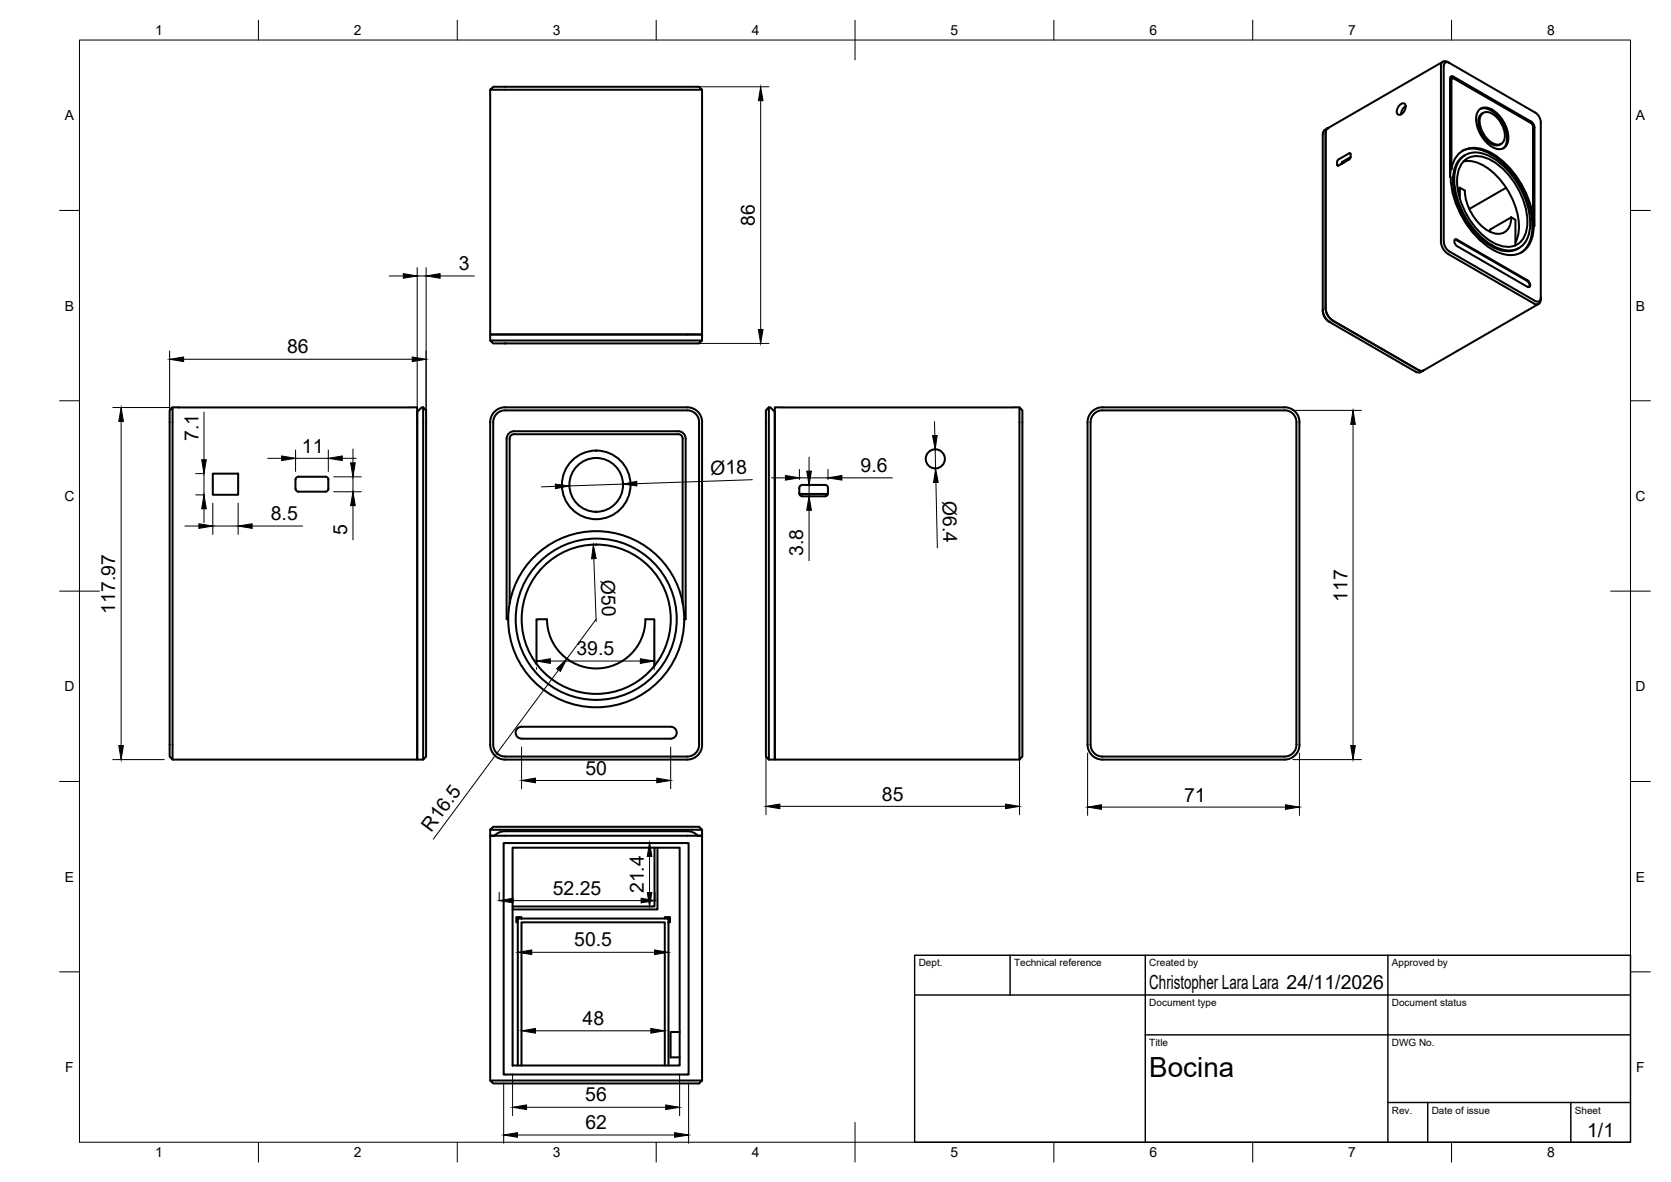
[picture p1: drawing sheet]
<svg xmlns="http://www.w3.org/2000/svg" width="420mm" height="297mm" viewBox="0 0 420 297" stroke-linecap="round" stroke-linejoin="round" font-family="sans-serif">
<!-- layer: Visible -->
<g fill="none" stroke="#000" stroke-width=".51">
<path d="M362.3 16.6a1.16 1.16 0 0 1 .7-1.2 1.16 1.16 0 0 1 1.4 .4l21.6 12.5 .7 .6 .5 .9 .2 .9v44.1a1.18 1.18 0 0 1-.3 1.4 1.18 1.18 0 0 1-1.5 .1l-22-12.9a4 4 0 0 1-1.3-2.7v-44.1M362.8 15.5l-29 16.7M363 16.6v44.1l.4 1.4 1 1.1M364.4 15.8a.86 .86 0 0 0-1-.1 .86 .86 0 0 0-.4 .9M364.8 19.3l.5 .1M365 19.8l-.2 .3v22.5M365.1 19.7l-.2 .1M365.3 19.4l19.5 11.2 .7 .8 .2 .8-.1 24.4M365.5 19.3l19.4 11.2M365.5 19.3l-.6-.1-.3 .6v24.7l.2 .1M123.3 22.5l.7-.7h51.8l.7 .7zM123.3 22.5v61.6h53.2v-61.6"/>
<path d="M332.6 33.8v44.5M333.3 33.4v44.1M333.8 32.2a1.49 1.49 0 0 0-1.2 1.6M333.8 32.2l-.4 .5-.1 .7M339.6 39.5v-.8l-.2-.2-2.9 1.6M339.6 39.5l-2.1 1.2 .1 .2M339.6 39.5l-.4 .6M352 26.4a.82 .82 0 0 1 1.4 0 2.08 2.08 0 0 1-1.7 2.4 1.38 1.38 0 0 1 0-2.1zM353.5 26.7a2.46 2.46 0 0 0-1.2 2M367.4 39.8a5.5 5.5 0 0 1 6.6-.8 20.3 20.3 0 0 1 10.7 18.5 5.4 5.4 0 0 1-6 5.4 14.9 14.9 0 0 1-9.5-7.1 18 18 0 0 1-3.2-13.2l.3-1.1zM367.7 37.9a8.3 8.3 0 0 1 8.4 1.7 22.9 22.9 0 0 1 9.2 18.4 6.9 6.9 0 0 1-2.9 5.5M368.4 38.9a6.8 6.8 0 0 0-3.1 7.1 21 21 0 0 0 10.1 16.1 6.4 6.4 0 0 0 6.2 .4"/>
<path d="M372.1 27.4a3.1 3.1 0 0 1 3.8 .7 8.2 8.2 0 0 1 3.1 8 2.36 2.36 0 0 1-3.8 .8 8.7 8.7 0 0 1-4-7.8l.2-.7zM372.2 27.4a4.8 4.8 0 0 1 5 2.6 7.2 7.2 0 0 1 1.4 6.4l-.7 .9M372.6 28.7a2.31 2.31 0 0 1 3.2 .3 6.4 6.4 0 0 1 2.3 6.4 1.88 1.88 0 0 1-2.9 .5 6.4 6.4 0 0 1-2.9-6.8zM372.6 28.5a3 3 0 0 0-.7 3.6 6.1 6.1 0 0 0 4.2 4.4h.5l.9-.3M373 28.3l-.4 .3M384.9 30.5l.6 .5 .3 1v24.8l-.2-.2M336.6 40.1l-.4 .6v.7l.2 .3 2.8-1.6M337.5 41.1l-.3 .1M337.5 40.8l-.2 .3M337.5 40.9l-.1 .2M364.8 44.6a23.1 23.1 0 0 0 10.4 18.1 7.2 7.2 0 0 0 7.8 .4 7.6 7.6 0 0 0 2.6-6.4M364.8 42.6l-.2 1.9"/>
<path d="M365 42.5a5.7 5.7 0 0 1 7.8-5 19.5 19.5 0 0 1 10.5 10.2l1.6 4 .6 2.6M365 42.5v-22.5l.2-.4 19.7 11.3 .4 .4 .2 .5v22.5l-.2 .2 .2 2.3 .1-.2M365 42.5l-.2 .1M367.1 49.9v-2.7l1.2 .7a12.5 12.5 0 0 0 6.8 10.5 3.3 3.3 0 0 0 4.8-2.7l.1-1.1M367.1 47.2l-.6 .3M368 40.6a8.8 8.8 0 0 1 7.4 2.7 19.3 19.3 0 0 1 6.5 14.8l-.5 2-.3 .8M368.2 40.4a5.2 5.2 0 0 1 5.8-.6 18.8 18.8 0 0 1 10 17.3 5 5 0 0 1-7.6 4.3 18.8 18.8 0 0 1-10-17.2 6.1 6.1 0 0 1 1.8-3.8zM374.7 57.7v.5M378.7 47.2l-9.3 5.3M380 54.6l1 .6v6.4l-.1 .1M380 54.6l-5.3 3.1M332.6 77.9a3.9 3.9 0 0 0 1.8 3.1"/>
<path d="M332.6 78.3l.4 1.4 1 1 21.9 12.7M333.3 77.5a3.9 3.9 0 0 0 1.8 3M364.4 63.2l21.6 12.4a.86 .86 0 0 0 1 .1 .86 .86 0 0 0 .4-.9M365.8 60.2l.4 .1M366.2 60.3l17.7 10.2 .6 .8v.9M366.4 60.2l17.7 10.2 .5 .6a.73 .73 0 0 1-.3 1.2l-.2-.1M366.4 61.9l17.6 10.2M366.4 60.2h-.5a1.2 1.2 0 0 0 .5 1.7M382 62.3l-.4 .2M386.9 76.4l-29 16.7a1.5 1.5 0 0 1-2 .3M123.3 85.6h53.2l-.7 .7h-51.8zM123.3 85.6v-1.5h53.2v1.5"/>
<path d="M335.1 80.5l21.5 12.5M356.6 93l.7 .2 .6-.1M43.4 102.4v88.5l-.7-.8v-87zM43.4 102.4h61.5v88.5h-61.5M53.5 119h6.4v5.3h-6.4zM81.8 119.8h-6.7a.75 .75 0 0 0-.8 .7v2.3a.79 .79 0 0 0 .8 .8h6.7M81.8 119.8a.75 .75 0 0 1 .8 .7M106.4 102.4l.7 .7v87l-.7 .8zM106.4 102.4a1.83 1.83 0 0 0-1.5 1.5v87h1.5M127 102.4h45.8M127 103.1h45.8M127 102.3a3.8 3.8 0 0 0-3.7 3.8v81a3.8 3.8 0 0 0 3.7 3.8"/>
<path d="M127 103.1a2.99 2.99 0 0 0-3 3v81a2.99 2.99 0 0 0 3 3M127.4 110.2v45.4h.4M129.3 108.4h41.2a1.87 1.87 0 0 1 1.9 1.8v45.4h-.4M129.3 109.1h41.2a1.13 1.13 0 0 1 1.2 1.1l-.1 41.4M129.3 108.4a1.87 1.87 0 0 0-1.9 1.8M129.3 109.1a1.13 1.13 0 0 0-1.2 1.1v41.4M172.8 102.3a3.8 3.8 0 0 1 3.8 3.8M172.8 103.1a2.99 2.99 0 0 1 3 3M175.8 106.1v81M176.5 106.1v81M193.3 102.4v88.5l-.7-.8v-87zM193.3 102.4a1.83 1.83 0 0 1 1.5 1.5v87h-1.5"/>
<path d="M256.3 102.4l.8 .7v87l-.8 .8zM256.3 102.4h-61.5v88.5h61.5M277.2 102.4h45.8M277.2 103.1h45.8M277.2 102.3a3.8 3.8 0 0 0-3.7 3.8v81a3.8 3.8 0 0 0 3.7 3.8h45.8a3.8 3.8 0 0 0 3.7-3.8v-81a3.7 3.7 0 0 0-3.7-3.8M277.2 103.1a2.99 2.99 0 0 0-3 3v81a2.99 2.99 0 0 0 3 3h45.8a2.99 2.99 0 0 0 3-3v-81a2.95 2.95 0 0 0-3-3M82.5 120.6v2.2M82.6 122.8a.75 .75 0 0 1-.8 .8M201 124.1h7.2M201.2 122.1l.5-.2h5.7a.72 .72 0 0 1 .8 .7v1.4a.75 .75 0 0 1-.8 .7h-5.7a.75 .75 0 0 1-.7-.7v-1.4zM128.2 151.6a22.1 22.1 0 0 1 21.7-18.1 22.1 22.1 0 0 1 21.8 18.1M128.2 151.6a22.1 22.1 0 0 0 19.7 26.1 22.1 22.1 0 0 0 24.1-22.1"/>
<path d="M162.3 155.6h2.2v11.8M162.3 155.6a12.4 12.4 0 0 1-12.4 12.4 12.4 12.4 0 0 1-12.4-12.4h-2.6v11.3M171.7 151.6l.3 4M130.3 182.9l.8-.3h37.6a1.5 1.5 0 0 1 1.5 1.5 1.5 1.5 0 0 1-1.5 1.5h-37.6a1.49 1.49 0 0 1-1.4-1 1.49 1.49 0 0 1 .6-1.7zM175.8 187.1a2.99 2.99 0 0 1-3 3h-45.8M176.6 187.1a3.8 3.8 0 0 1-3.8 3.8h-45.8M123.3 208.5v1.5h1l1.3-.8 1.4-.3M126.6 211.9h46.5v58.1h-46.5zM127 208.9h45.8l1.4 .3 1.3 .8M128.9 213h42v54.8h-42zM164.6 213v14.8h-35.7M165.3 213v15.5h-36.4"/>
<path d="M176.5 208.5l-.7-.7h-51.8l-.7 .7h53.2v1.5h-1M129.8 230.5h1.3v.3h-.9v1h-.4zM130.2 231.8v36M131.1 230.8h36.1M167.2 230.5h1.3v1.3h-.4v-1h-.9zM168.1 231.8v36M170.9 259.3h-2.3v6.4h2.3M123.3 271.5h53.2l-.7 .8h-51.8zM123.3 271.5v-61.5h53.2v61.5M131.1 267.8v-36h36.1v36"/>
<circle cx="235.2" cy="115.3" r="2.4"/>
<circle cx="149.9" cy="121.9" r="6.8"/>
<circle cx="149.9" cy="121.9" r="8.6"/>
<circle cx="149.9" cy="155.6" r="20.3"/>
<circle cx="149.9" cy="155.6" r="18.8"/>
</g>
<g fill="#000">
<circle cx="333.8" cy="32.2" r=".25"/>
<circle cx="337.6" cy="40.9" r=".25"/>
</g>
<!-- layer: BORDER -->
<g fill="none" stroke="#000" stroke-width=".25">
<path d="M20 10.1h390v276.9h-390zM65 5.1v5M115 5.1v5M165 5.1v5M215 5.1v10M265 5.1v5M315 5.1v5M365 5.1v5M15 52.9h5M410 52.9h5M15 100.7h5M410 100.7h5"/>
<path d="M15 148.6h10M405 148.6h10M15 196.4h5M410 196.4h5M15 244.2h5M410 244.2h5M65 287v5M115 287v5M165 287v5M215 282.1v9.9M265 287v5M315 287v5"/>
<path d="M365 287v5"/>
</g>
<!-- layer: TITLEBLOCK -->
<path d="M230 240.1h180v46.9h-180zM230 250h180M254 240.1v9.9M288 240.1v46.9M349 240.1v46.9M288 260.1h122M349 277.1h61M359 277.1v9.9M395 277.1v9.9" fill="none" stroke="#000" stroke-width=".36"/>
<!-- layer: FD_Dimensions -->
<g fill="none" stroke="#000" stroke-width=".25">
<path d="M174.9 21.8h18.5M191.3 25.3v57.5M97.9 69.3h3.5M104.9 67.2v36.8M104.9 69.3h2.2M107.1 67.2v36.8M110.7 69.3h8.6M42.7 88.2v15.8M46.2 90.3h57.5M174.9 86.3h18.5M28.4 102.4h14.4M30.5 105.9v81.5"/>
<path d="M49.2 119h2.2M51.3 103.6v11.9M51.3 119v5.4M67.3 115.2h3.5M74.3 113.1v5.4M74.3 115.2h8.2M82.5 113.1v5.4M83.9 119.8h6.9M86.1 115.2h3.5M88.8 112.8v3.5M88.8 119.8v3.8M201 118v2.5"/>
<path d="M203.4 114.9v3.5M208.2 118v2.5M235 105.9l.1 3.5M235.1 113l.1 4.7M325.1 103.1h17.2M340.2 106.6v80.8M46.5 132.2h3.5M49.2 124.4h2.2M51.3 127.9v3.5M53.5 126.5v7.8M53.5 132.2h6.4M59.9 126.5v7.8"/>
<path d="M63.4 132.2h12.7M83.9 123.6h6.9M88.8 127.1v8.6M139.6 122.2l-3.5 .2M156.6 121.7l-13.4 .4M189.2 120.6l-29.1 .9M194 120.1h3.5M201 120.1h7.2M203.4 121.9v2.8M203.4 128.2v12.7M211.7 120.1h12.7M235.3 121.2l.4 16.5"/>
<path d="M149.3 140.4l.6 15.8M149.9 155.6l-7.4 10M164.5 157.7v10.5M134.9 167.8v.4M138.4 166.1h22.6M140.4 168.4l-31.5 42.5M28.4 190.9h12.9M131.1 187.7v10.5M134.6 196.1h30.5M168.6 187.7v10.5M192.6 189.2v15.6M256.3 189.2v15.6"/>
<path d="M273.5 189.2v15.7M325.1 190.9h17.2M326.7 189.2v15.7M161.2 211.7h1.3M163.3 215.2v9.1M196.1 202.6h56.7M277 202.8h46.2M125.5 224.2v2.2M129 226.3h32.2M133.7 239.3h30.9M161.2 227.8h1.3M164.7 224.2v2.2"/>
<path d="M131.1 256.9v.3M134.6 259h29M167.1 256.9v.3M126.6 272.1v15.2M128.9 269.9v10.5M132.4 278.3h35M170.9 269.9v10.5M173.1 272.1v15.2M130.1 285.2h39.5"/>
</g>
<g fill="#000" stroke="#000" stroke-width=".25">
<path d="M191.3 21.8l.6 3.5h-1.2zM101.4 68.8l3.5 .5-3.5 .6zM107.1 69.3l3.6-.5v1.1zM42.7 90.3l3.5-.6v1.2zM103.7 89.7l3.4 .6-3.4 .6zM190.7 82.8h1.2l-.6 3.5zM30.5 102.4l.5 3.5h-1.1zM50.7 115.5h1.2l-.6 3.5zM70.8 114.6l3.5 .6-3.5 .5zM82.5 115.2l3.6-.6v1.1zM88.2 116.3h1.1l-.5 3.5zM197.5 119.5l3.5 .6-3.5 .6z"/>
<path d="M202.8 118.4h1.2l-.6 3.5zM208.2 120.1l3.5-.6v1.2zM234.5 109.5l1.1-.1-.5 3.6zM340.2 103.1l.6 3.5h-1.2zM50 131.6l3.5 .6-3.5 .6zM51.3 124.4l.6 3.5h-1.2zM59.9 132.2l3.5-.6v1.2zM88.8 123.6l.5 3.5h-1.1zM139.6 121.7l3.6 .4-3.5 .7zM156.6 121.7l3.5-.7v1.1zM203.4 124.7l.6 3.5h-1.2zM235.2 117.7l.7 3.5h-1.2z"/>
<path d="M149.2 136.9l.7 3.5h-1.2zM134.9 166.1l3.5-.5v1.1zM140 168l2.5-2.4-1.6 3.1zM161 165.6l3.5 .5-3.5 .6zM29.9 187.4h1.1l-.5 3.5zM131.1 196.1l3.5-.6v1.2zM165.1 195.5l3.5 .6-3.5 .6zM339.6 187.4h1.2l-.6 3.5zM163.3 211.7l.6 3.5h-1.1zM192.6 202.6l3.5-.5v1.1zM252.8 202.1l3.5 .5-3.5 .6zM273.5 202.8l3.5-.6v1.2z"/>
<path d="M323.2 202.2l3.5 .6-3.5 .6zM125.5 226.3l3.5-.6v1.2zM130.2 239.3l3.5-.6v1.2zM161.2 225.7l3.5 .6-3.5 .6zM162.8 224.3h1.1l-.6 3.5zM164.6 238.7l3.5 .6-3.5 .6zM131.1 259l3.5-.5v1.1zM163.6 258.5l3.5 .5-3.5 .6zM128.9 278.3l3.5-.6v1.1zM167.4 277.7l3.5 .6-3.5 .5zM126.6 285.2l3.5-.6v1.2zM169.6 284.6l3.5 .6-3.5 .6z"/>
</g>
<text font-size="7" x="289" y="270.6">Bocina</text>
<g font-size="4.9">
<text x="189.8" y="56.8" transform="rotate(-90 189.8 56.8)">86</text>
<text x="115.3" y="67.9">3</text>
<text x="72.2" y="88.8">86</text>
<text x="49.9" y="110.9" transform="rotate(-90 49.9 110.9)">7.1</text>
<text x="75.9" y="113.8">11</text>
<text x="178.7" y="119.4" transform="rotate(-2 178.7 119.4)">Ø18</text>
<text x="216.4" y="118.6">9.6</text>
<text x="237" y="125.9" transform="rotate(89 237 125.9)">Ø6.4</text>
<text x="68.1" y="130.7">8.5</text>
<text x="87.3" y="134.5" transform="rotate(-90 87.3 134.5)">5</text>
<text x="202" y="139.7" transform="rotate(-90 202 139.7)">3.8</text>
<text x="151.1" y="145.7" transform="rotate(88 151.1 145.7)">Ø50</text>
<text x="29" y="154.3" transform="rotate(-90 29 154.3)">117.97</text>
<text x="338.8" y="151.2" transform="rotate(-90 338.8 151.2)">117</text>
<text x="144.9" y="164.7">39.5</text>
<text x="147.2" y="194.7">50</text>
<text x="221.7" y="201.2">85</text>
<text x="297.7" y="201.4">71</text>
<text x="108.4" y="209.2" transform="rotate(-53 108.4 209.2)">R16.5</text>
<text x="139" y="224.9">52.25</text>
<text x="161.9" y="224.5" transform="rotate(-90 161.9 224.5)">21.4</text>
<text x="144.4" y="237.9">50.5</text>
<text x="289" y="248.5">Christopher Lara Lara 24/11/2026</text>
<text x="146.5" y="257.6">48</text>
<text x="147.2" y="276.8">56</text>
<text x="147.2" y="283.8">62</text>
<text x="399.1" y="285.7">1/1</text>
</g>
<g font-size="3.5">
<text x="39" y="8.8">1</text>
<text x="89" y="8.8">2</text>
<text x="139" y="8.8">3</text>
<text x="189" y="8.8">4</text>
<text x="239" y="8.8">5</text>
<text x="289" y="8.8">6</text>
<text x="339" y="8.8">7</text>
<text x="389" y="8.8">8</text>
<text x="16.3" y="30.2">A</text>
<text x="411.3" y="30.2">A</text>
<text x="16.3" y="78">B</text>
<text x="411.3" y="78">B</text>
<text x="16.2" y="125.9">C</text>
<text x="411.2" y="125.9">C</text>
<text x="16.2" y="173.7">D</text>
<text x="411.2" y="173.7">D</text>
<text x="16.3" y="221.6">E</text>
<text x="411.3" y="221.6">E</text>
<text x="16.4" y="269.4">F</text>
<text x="411.4" y="269.4">F</text>
<text x="39" y="290.8">1</text>
<text x="89" y="290.8">2</text>
<text x="139" y="290.8">3</text>
<text x="189" y="290.8">4</text>
<text x="239" y="290.8">5</text>
<text x="289" y="290.8">6</text>
<text x="339" y="290.8">7</text>
<text x="389" y="290.8">8</text>
</g>
<g font-size="2.5">
<text x="231" y="242.9">Dept.</text>
<text x="255" y="242.9">Technical reference</text>
<text x="289" y="242.9">Created by</text>
<text x="350" y="242.9">Approved by</text>
<text x="289" y="252.8">Document type</text>
<text x="350" y="252.8">Document status</text>
<text x="289" y="262.9">Title</text>
<text x="350" y="262.9">DWG No.</text>
<text x="350" y="279.9">Rev.</text>
<text x="360" y="279.9">Date of issue</text>
<text x="396" y="279.9">Sheet</text>
</g>
</svg>
